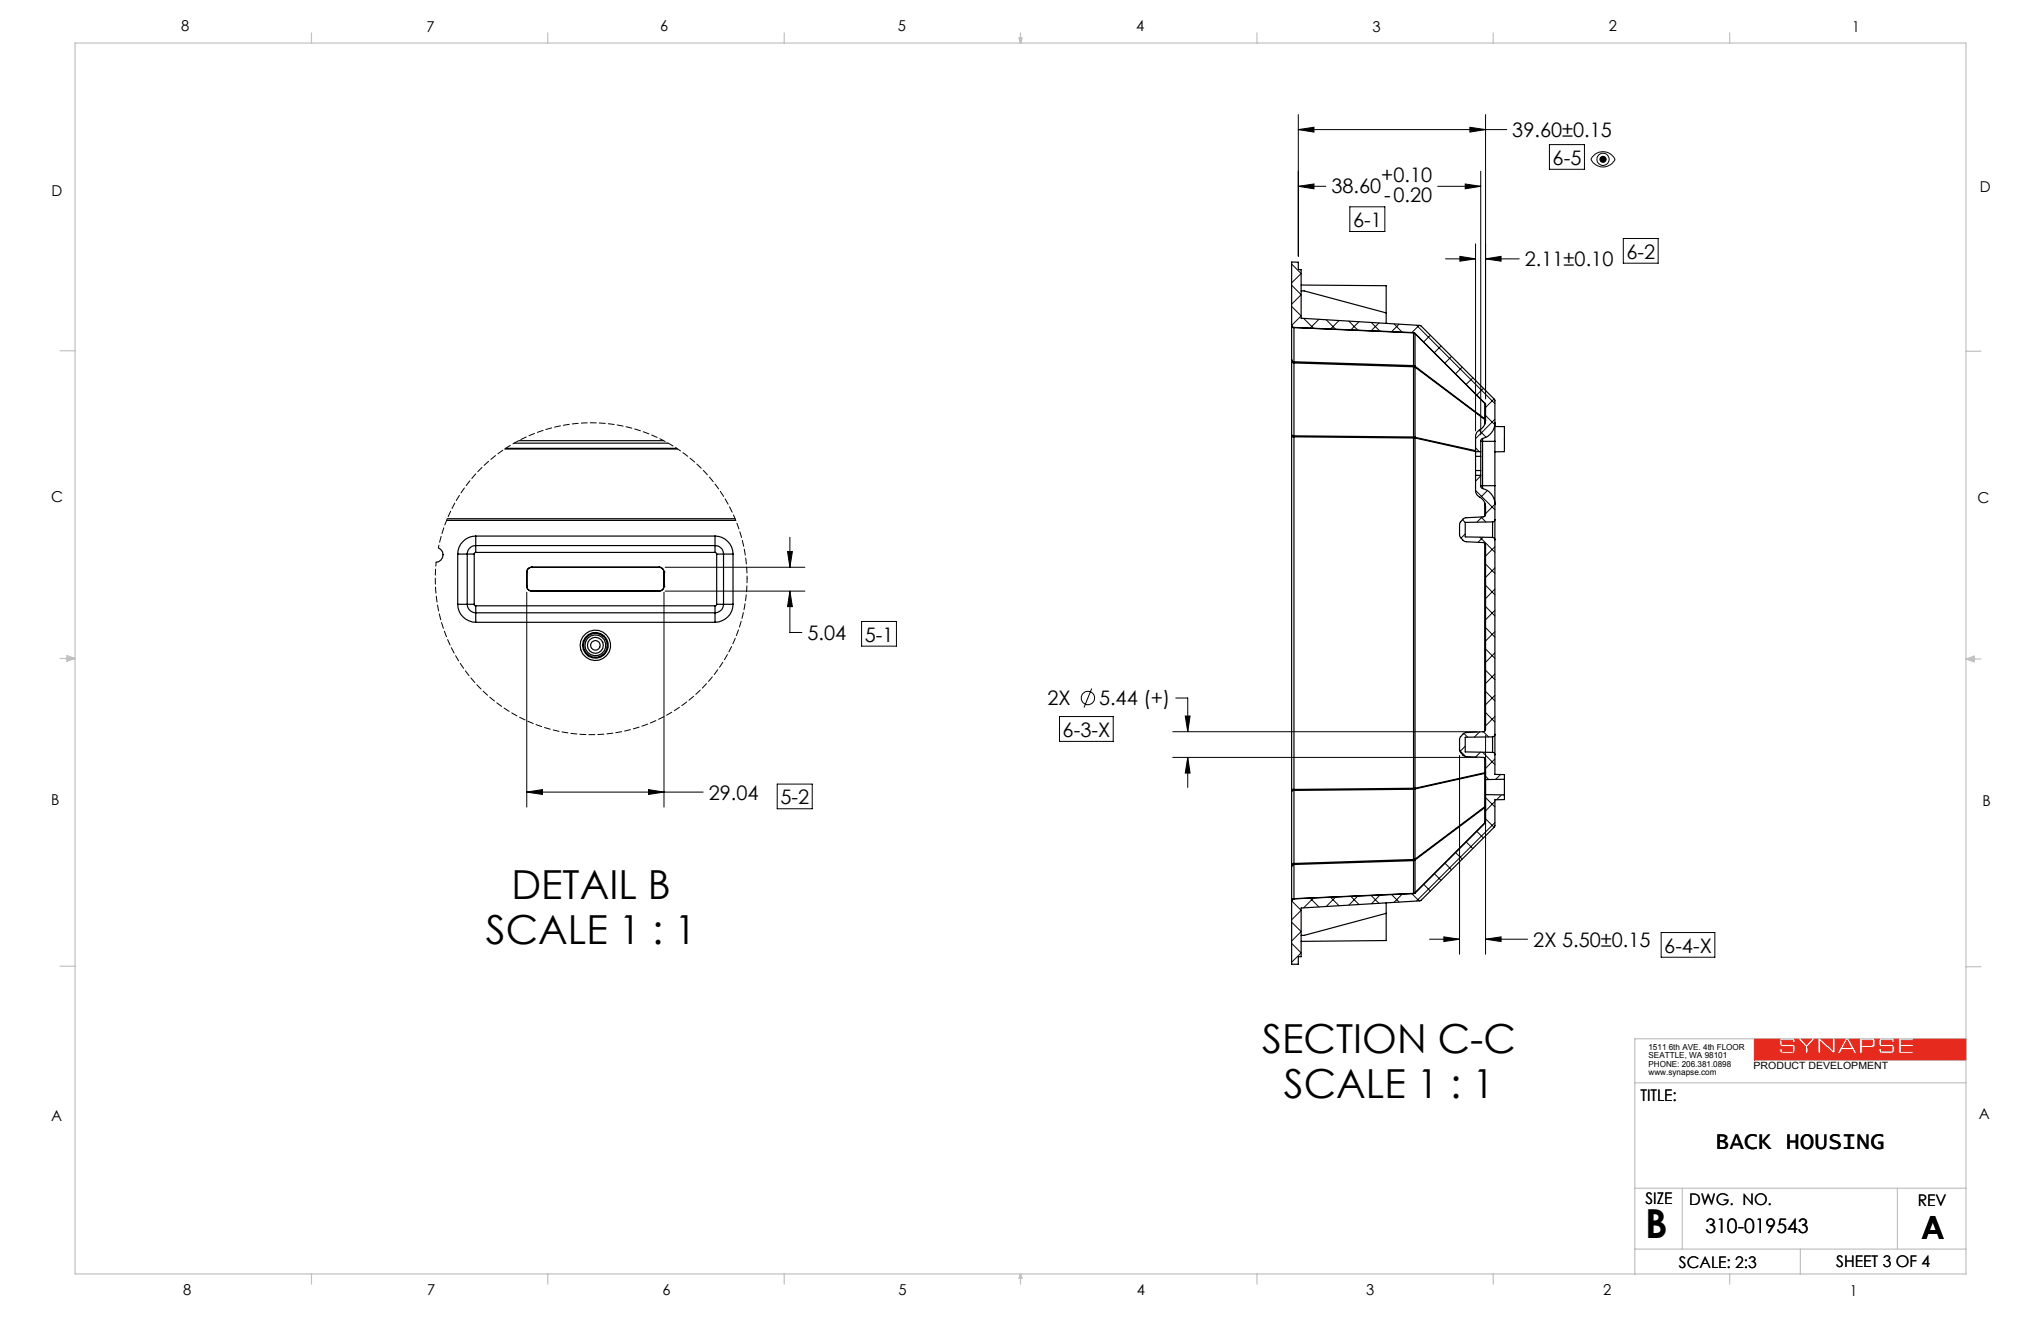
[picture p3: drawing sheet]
<svg xmlns="http://www.w3.org/2000/svg" width="432mm" height="279mm" viewBox="0 0 432 279" stroke-linecap="round" stroke-linejoin="round" font-family="sans-serif">
<path d="M381.1 219.7h2.2l-1.1 1.3zM385.1 219.7h2.6v2.3zM390.8 220l.8 1.5h-1.7zM381.9 222.8v-1.4l-1.5-1.7h-.8l.2 .8h-.5v-.5h-2.3v.9h2.5a1.47 1.47 0 0 1 0 1.8 4.5 4.5 0 0 1-2.8-.1l-.2-.8h.5v.5h2.3v-.9l-2.5-.1a1.42 1.42 0 0 1-.1-1.6h-5.5v4.5h44.7v-4.5h-11.1v.3h-2.6v.9h2.6v.4h-2.6v1h2.6v.5h-3.1M381.9 222.8h.1M381.9 222.8h.6v-1.4l1.5-1.7h.6v3.1M384.6 222.8h.6l-.1-2.5 2.8 2.5h.3v-3.1h2.2l-1.7 3.1h.6l.4-.8h2.1l.5 .8h.6l-1.7-3.1h2.2v3.1h.6v-1.3h2l.5-.1a1.8 1.8 0 0 0 0-1.7h1.2l-.2 .9 .1 .5 .2 .2 2.5 .1v.9h-2.3v-.5h-.5l.2 .8a4.5 4.5 0 0 0 2.8 .1 1.47 1.47 0 0 0 0-1.8h-2.5v-.9h2.3v.5h.5l-.2-.8h1.1v3.1M384.6 222.8h.1M394 220h2l.1 .3v.6l-.3 .2h-1.8zM401.7 222.8h.1" fill="none" stroke="#e62b1e" stroke-width=".21"/>
<g fill="none" stroke="#c0c0c0" stroke-width=".25">
<path d="M15.9 9.1h400v260.4h-400zM65.9 6.9v2.2M115.9 6.9v2.2M165.9 6.9v2.2M215.6 8h.6l-.3 1.1zM215.7 8l.2 1.1M215.9 6.9v2.2M216 8l-.1 1.1M265.9 6.9v2.2M315.9 6.9v2.2M365.9 6.9v2.2M12.7 74.2h3.2"/>
<path d="M415.9 74.3h3.2M12.7 139.3h3.2M14.2 139.1l1.7 .2M14.2 138.7l1.7 .6-1.7 .5zM15.9 139.3l-1.7 .3M415.9 139.4h3.2M415.9 139.4l1.8-.6v1.2zM415.9 139.4l1.8 .3M417.7 139.2l-1.8 .2M12.7 204.4h3.2M415.9 204.5h3.2M415.9 219.7h-70v49.9"/>
<path d="M345.9 229h70M345.9 251.3h70M355.9 251.3v12.9M401.4 251.3v12.9M65.9 269.5v2.1M115.9 269.5v2.1M165.9 269.5v2.1M215.9 269.5v2.1M215.9 269.5l.3 .8h-.6zM265.9 269.5v2.1M315.9 269.5v2.1M345.9 264.2h70"/>
<path d="M365.9 269.5v2.1M380.9 264.2v5.4"/>
</g>
<path d="M371.2 219.7v4.5h44.7v-4.5h-11.1v.3h-2.6v.9h2.6v.4h-2.6v1h2.6v.5h-3.1v-3.1h-1.1l.2 .3v.5h-.5v-.5h-2.3v.9h2.2l.5 .2 .1 1.3-.5 .4h-2.3l-.3-.2-.2-.8h.5v.5h2.3v-.9l-2.6-.1-.2-.5v-.7l.2-.4h-1.2l.2 .3v1.1l-.3 .4h-2.4v1.3h-.6v-3.1h-2.2l1.7 3.1h-.6l-.5-.8h-2.1l-.4 .8h-.6l1.7-3.1h-2.2v3.1h-.3l-2.7-2.5v2.5h-.6v-3.1h-.6l-1.5 1.7v1.4h-.6v-1.4l-1.5-1.7h-.8l.2 .3v.5h-.5v-.5h-2.3v.9h2.2l.5 .2 .1 1.3-.5 .4h-2.3l-.4-.3-.1-.7h.5v.5h2.3v-.9l-2.6-.1-.2-.4v-.9l.2-.3zM381.1 219.7l1.1 1.3 1.1-1.3zM385.1 219.7l2.6 2.3v-2.3zM390.8 220l-.9 1.5h1.7zM394 220v1.1l2.1-.1v-.8l-.1-.2z" fill-rule="evenodd" fill="#e62b1e"/>
<g fill="none" stroke="#000" stroke-width=".21">
<path d="M274.7 39.4l3.3-.5v1zM274.7 27.4l3.3-.5v1zM274.7 24.2v30M274.7 39.4h5.8M274.7 27.4h44.1M304.2 39.4h9.1M310 38.9l3.3 .5-3.3 .5zM311 26.9l3.3 .5-3.3 .5zM313.3 36.2v55.8M314.3 24.2v60.1M327.8 30.6h7.4v5.2h-7.4zM337 33.1a2.82 2.82 0 0 1 4.7 .6 2.8 2.8 0 0 1-2.6 1.6 2.8 2.8 0 0 1-2.5-1.6z"/>
<path d="M273.3 55.8l2 2.1-2 1.9M285.6 43.7h7.4v5.3h-7.4zM305.8 54.8h6.4M308.9 54.2l3.3 .6-3.3 .4zM312.2 51.6v39.5M314.3 54.8l3.3-.6v1zM314.3 54.8h7.1M343.4 50.4h7.4v5.3h-7.4zM273.3 60.3l2 2-2 2M273.3 64.8l2 2-2 2M275.8 67.3l2.1 2.1M279 67.5l-1.8 1.9"/>
<path d="M280.6 67.6l2 2M283.3 67.8l-1.8 1.8M285.4 67.9l1.9 1.9M287.5 68.1l-1.7 1.7M290.1 68.2l1.9 1.9M291.7 68.3l-1.6 1.7M294.9 68.5l1.8 1.8M296 68.6l-1.6 1.6M299.7 68.8l16.6 16.6M300.2 68.8l-1.5 1.5M302.6 70.9l-1.4 1.4M304.9 73.2l-1.4 1.4"/>
<path d="M307.1 75.4l-1.4 1.4M309.4 77.6l-1.5 1.5M311.6 79.9l-1.4 1.4M312.2 94.7l.7 .8M312.9 91l1.5 1.5M313.8 82.1l-1.4 1.4M314.3 87.9l2 2M316.1 84.4l-1.8 1.8M316.3 88.7l-4.1 4.1M140.7 120h29.6M166.6 116.7h1l-.5 3.3zM167.1 113.6v6.4"/>
<path d="M309.4 109.9l.6 .6M310 113l-.9 .8M312.2 103.7l4.1 4.1M313.1 113.6l3.2 3.2M313.3 100.6l-1.1 1.2M313.3 109.3l1.1 1.1M313.6 109.3l-1.1 1.2M313.8 113.6l-1.1 1.1M314.3 119.3l2 2M314.7 103.8l-1.5 1.4M316.3 106.6l-2 2.1M316.3 115.6l-2 2"/>
<path d="M111.4 125.3v45.4M140.5 125.3v45.4M140.7 125h29.6M167.1 125l.5 3.3h-1zM167.1 125v8.8h2.6M182.3 131.4h7.4v5.3h-7.4zM314.3 137.3l2 1.9M314.3 132.8l2 2M314.3 128.3l2 2M314.3 123.8l2 2M316.3 120.1l-2 2M316.3 124.6l-2 2"/>
<path d="M316.3 129.1l-2 2M316.3 133.6l-2 2M316.3 138.1l-2 2M224.2 151.6h11.3v5.2h-11.3zM231 145.6l-1.7 4M248.1 154.8h64.4M248.7 147.6h2.6v7.2M250.8 151.4h1l-.5 3.4zM308.8 158.7l1.3 1.3M308.8 159.8v42M309.7 155.1l.8 .8M310 157.8l-1.1 1.1"/>
<path d="M313 154.8l-1.1 1.1M313.2 159.1l-1 1M313.7 159.1l2.6 2.6M313.8 154.8l1.1 1.1M314.3 150.7l2 2M314.3 146.2l2 2M314.3 141.7l2 2.1M314.3 155.5v46.3M316.3 151.6l-2 1.9M316.3 142.6l-2 2M316.3 147.1l-2 1.9M111.4 167.5l3.4-.5v1z"/>
<path d="M111.4 167.5h37.4M137.2 167l3.3 .5-3.3 .5zM164.4 165.8h7.4v5.3h-7.4zM248.1 160.2h64.4M251.3 160.2l.5 3.3h-1zM251.3 160.2v6.3M310.2 178l1.4 1.5M312.4 175.8l1.4 1.4M314.3 173.2l1.8 1.8M314.3 168.7l2 2M314.3 164.2l.7 .7M316.3 169.5l-2 2"/>
<path d="M316.3 174l-16.6 16.6M316.3 160.5l-2 2M317.5 163.8l-1.1 1.1M317.6 168.1l-1 1.1M318.2 168.1l.1 .1M273.3 190.5l2 2-2 2.1M273.3 195.1l2 1.9-2 2M273.3 199.5l2 2-2 2M277.2 190l1.8 1.8M277.9 189.9l-2.1 2.1M281.5 189.8l1.8 1.8M282.6 189.7l-2 2"/>
<path d="M285.8 189.6l1.7 1.7M287.3 189.5l-1.9 2M290.1 189.4l1.6 1.7M292 189.3l-1.9 1.9M294.4 189.2l1.6 1.6M296.7 189.1l-1.8 1.8M298.7 189l1.5 1.5M301.2 187l1.4 1.5M302.4 198.6h6.4M303.5 184.8l1.4 1.4M305.5 198.2l3.3 .4-3.3 .5zM305.7 182.6l1.4 1.4"/>
<path d="M307.9 180.3l1.5 1.4M314.3 198.6l3.3-.4v.9zM314.3 198.6h8.9M351.4 197.2h11.4v5.3h-11.4z"/>
<circle cx="339.1" cy="33.7" r="1.29"/>
<circle cx="230.2" cy="147.6" r="1.41"/>
</g>
<g fill="#000">
<path d="M338.5 33.2l-.1 .5h1.5a.78 .78 0 0 0-.5-.7 .78 .78 0 0 0-.9 .2zM338.4 33.7a.76 .76 0 0 0 .7 .7 .76 .76 0 0 0 .8-.7z"/>
<path d="M111.4 167.5l3.4-.5v1zM137.2 167l3.3 .5-3.3 .5zM166.6 116.7h1l-.5 3.3zM167.1 125l.5 3.3h-1zM250.8 151.4h1l-.5 3.4zM251.3 160.2l.5 3.3h-1zM274.7 39.4l3.3-.5v1zM310 38.9l3.3 .5-3.3 .5zM314.3 54.8l3.3-.6v1zM308.9 54.2l3.3 .6-3.3 .4zM305.5 198.2l3.3 .4-3.3 .5zM314.3 198.6l3.3-.4v.9zM274.7 27.4l3.3-.5v1zM311 26.9l3.3 .5-3.3 .5z"/>
</g>
<g fill="none" stroke="#000" stroke-width=".25">
<path d="M273.3 76.1l.1 .3 .4 .1M273.3 76.6l.5 .2M273.3 76.1v.5M273.3 76.6v15.4M273.8 69.3l-.4-.2-.1-.3v-13.4l1.4 .1v1.5h.6v10.3l25.3 1.6 15.6 15.6 .1 4.9M273.8 69.3h.1M273.8 69.3l-.4-.1-.1-.3v7.2M273.8 76.5v.3M273.8 69.3l25.2 1M273.8 69.3l25.2 1.1M273.8 76.5l25.2 .8M273.8 69.3v7.2"/>
<path d="M273.8 76.8v15.4M273.8 76.8l25.2 .8M275.3 60.3l18 .1v5.8M275.3 61.5h.6l17.4 4.7M293.3 66.2v2.2M299 70.3l.4 .2M299 70.3v.1M299 70.4l.4 .2M299 77.3l.4 .2M299 77.3v.3M299 77.6h.4M299 70.4v6.9"/>
<path d="M299 77.6v14.8M299.4 70.5v.1M299.4 70.5l14.9 15.1M299.4 77.5v.1M299.4 77.5l14.7 11.1M299.4 70.6v6.9M299.4 77.6v14.9M299.4 77.6l14.7 11.1M106.8 95h36.5M107 94.8h36.1M108.8 93.7h32.5M109.7 93.2h30.7"/>
<path d="M273.3 92l.1 .1 .4 .1M273.3 92.4h.5M273.3 92v.4M273.3 92.4v74.6M273.8 92.2v.2M273.8 92.4v74.6M273.8 92.2l25.2 .2M273.8 92.4l25.2 .2M299 92.4l.4 .1M299 92.4v.2M299 92.6h.4M299 92.6v74.1"/>
<path d="M299.4 92.5v.1M299.4 92.6v74.1M299.4 92.5l12.8 2.8M299.4 92.6l12.8 2.9M312.2 99.5v1M312.2 95.5v1M312.2 96.5v3M312.2 95.5h1.1M312.2 99.5h1.1M312.2 96.5h1.1M313.3 99.5v1M313.3 95.5v1"/>
<path d="M313.3 93.3h.4M313.3 96.5v3M313.7 92.7l-.4 .5v2.3M313.7 93.3h2.6M313.7 92.7v.6M313.7 93.3v9.4M314.1 88.6l.2 .3M314.1 88.7l.2 .2M314.1 88.6v.1M314.1 88.7v1M314.3 85.6l-.2-.3v3.3M314.3 88.9a2.7 2.7 0 0 1-1.6 2.3l-.3 .3-.2 .6v3.4"/>
<path d="M314.3 85.6v3.3M316.3 89.4a3.4 3.4 0 0 1-2.6 3.3M316.3 89.4v3.9M316.3 90.2h2v5.3l-2 .1M316.3 93.3v9.4M92.7 115.9a1.58 1.58 0 0 1 1 1.7 1.58 1.58 0 0 1-1.4 1.3M94.5 110.1h61.1M94.6 109.7h60.9M96.8 117.2h2M96.8 117.2v10.6M98.8 117.2h1.5M98.8 117.2v10.6"/>
<path d="M100.3 117.2v10.6M100.6 116.8l-.2 .1-.1 .3M100.6 115.4a1.81 1.81 0 0 0-1.8 1.8M100.6 115.4v1.4M100.6 113.4a3.9 3.9 0 0 0-3.8 3.8M100.6 113.4v2M100.6 116.8h50.7M100.6 115.4h50.7M100.6 113.4h50.7M112.5 120h.1M112.5 120a.97 .97 0 0 0-1.1 1M112.5 120a1.02 1.02 0 0 0-1 1"/>
<path d="M112.5 120h27M139.5 120h.1M139.5 120a.97 .97 0 0 1 1 1M139.5 120a1.09 1.09 0 0 1 1 1M151.3 116.8l.3 .4M151.3 115.4v1.4M151.3 115.4a1.81 1.81 0 0 1 1.8 1.8M151.3 113.4v2M151.3 113.4a3.9 3.9 0 0 1 3.8 3.8M151.6 117.2h1.5M151.6 117.2v10.6M153.1 117.2h2"/>
<path d="M153.1 117.2v10.6M155.1 117.2v10.6M312.2 100.5v3.2a2.03 2.03 0 0 0 1.3 1.8l.4 .5 .4 .9v2.1l-.5 .3-3.7 .2-.5 .2-.8 1v2.5l.2 .5 .9 .8 4 .3 .2 .1 .2 .4v39l-.2 .3-.2 .2-4.2 .3-.9 1v2.6l.7 1 .6 .3 3.7 .2 .3 .2 .2 .3v4.2M312.2 100.5h1.1M313.3 100.5v2.4l.4 .4M313.3 102.7h.4M313.7 103.3a3.4 3.4 0 0 1 2.6 3.3M313.7 102.7v.6M313.7 102.7h2.6M314.1 106.4v2.8M314.1 114.9v39.7M315.8 113.7l.3 .1 .2 .4"/>
<path d="M315.8 110.4v3.3M315.8 110.4l-5.8 .1v3.1l5.8 .1M316.3 109.9l-.1 .3-.4 .2M316.3 109.9v4.3M316.3 102.7v3.9M316.3 106.6v3.3M316.3 114.2v41.1M96.8 127.8h2M96.8 127.8a3.9 3.9 0 0 0 3.8 3.8M98.8 127.8a1.81 1.81 0 0 0 1.8 1.8M98.8 127.8h1.5M100.3 127.8l.1 .3h.2"/>
<path d="M100.6 128.1v1.5M100.6 129.6v2M100.6 128.1h50.7M100.6 129.6h50.7M100.6 131.6h50.7M111.4 124a1.02 1.02 0 0 0 1.1 1M111.4 124h.1M111.4 121v3M111.4 121h.1M111.5 124a.96 .96 0 0 0 1 1M111.5 121v3M112.5 125h.1"/>
<path d="M112.5 125h27M139.5 125h.1M140.5 124a1.02 1.02 0 0 1-1 1M140.5 124h.1M140.5 121h.1M140.5 121v3M151.3 128.1v1.5M151.3 129.6v2M151.6 127.8h1.5M151.6 127.8l-.1 .3h-.2M153.1 127.8a1.81 1.81 0 0 1-1.8 1.8M153.1 127.8h2"/>
<path d="M155.1 127.8a3.9 3.9 0 0 1-3.8 3.8M315.8 159.1l.3 .1 .2 .4M315.8 155.9v3.2M315.8 155.9h-5.8v3.1l5.8 .1M316.3 155.3l-.1 .3-.4 .3M316.3 155.3v4.3M316.3 159.6v4.2h2v1M273.3 167h.5M273.3 167v.4M273.3 167.4v15.4M273.8 167.2l-.5 .2M273.8 167v.2"/>
<path d="M273.8 167.2v15.4M299 166.7v.2M299 166.7h.4M299 166.9v14.9M299 166.9l-25.2 .3M299 166.7l-25.2 .3M299.4 166.7v.2M299.4 166.9h-.4M299.4 166.9v14.8M314.1 170.6l.2-.1-.2 .3M314.1 163.4h.2l-.2 .2M314.1 170.6v.2"/>
<path d="M314.1 163.4v.2M314.1 174.1l-14.7 14.8M314.1 160.3v3.1M314.1 163.6v7M314.1 170.8v3.3M314.1 174.1l-14.7 14.7M314.1 170.8l-14.7 11.1M314.1 170.6l-14.7 11.1M314.1 163.6l-14.7 3.3M314.1 163.4l-14.7 3.3M314.3 173.8l-.2 .3M314.3 164.9v3.2"/>
<path d="M314.3 168.1v5.7M314.3 168.1h4M318.3 168.1v1l-2 .1-.1 5.6-15.7 15.7-25.2 1.6v10.3h-.6v1.5h-1.4v-13.3l.1-.3 .4-.2M318.3 164.8v3.3M318.3 164.8l-4 .1M273.3 183.3v7.2l.2-.4h.3M273.3 182.8v.5M273.8 190.1h.1M273.8 182.8l-.4 .2-.1 .3M273.8 182.6v.2M273.8 182.6l-.4 .1-.1 .1M273.8 182.8v7.3"/>
<path d="M293.3 193.2v5.7l-18 .2M293.3 191v2.2M293.3 193.2l-17.4 4.6h-.6M299 188.9v.1M299 181.8v.2M299 189l-25.2 1.1M299 188.9l-25.2 1.2M299 182v6.9M299 182l-25.2 .8M299 181.8l-25.2 .8M299.4 188.9l-.4 .1M299.4 188.8v.1"/>
<path d="M299.4 188.8l-.4 .1M299.4 181.9l-.4 .1M299.4 181.7v.2M299.4 181.7l-.4 .1M299.4 181.9v6.9"/>
<circle cx="125.9" cy="136.5" r="3.2"/>
<circle cx="126" cy="136.5" r="1.02"/>
<circle cx="126" cy="136.5" r="1.69"/>
<circle cx="126" cy="136.5" r="2.54"/>
<circle cx="126" cy="136.5" r="2.21"/>
<circle cx="126" cy="136.5" r="2.71"/>
</g>
<path d="M158.1 122.4l-.2-3-.4-3-.7-3-1-2.9-1.2-2.8-1.5-2.6-1.7-2.6-1.9-2.3-2.2-2.2-2.3-1.9-2.5-1.7-2.5-1.4-2.8-1.3-2.9-.9-2.9-.8-3-.4-3-.2-3.1 .1-3.1 .4-2.9 .7-2.9 1-2.8 1.2-2.7 1.4-2.4 1.7-2.2 1.8-2.3 2.1-1.9 2.3-1.8 2.5-1.6 2.7-1.2 2.7-1 3-.8 2.9" fill="none" stroke="#000" stroke-width=".21" stroke-dasharray="1.3 .6" stroke-dashoffset=".7"/>
<path d="M92.3 118.9l-.2 3.3 .1 3.3 .5 3.3 .8 3.3 1.2 3.2 1.5 3 1.7 2.8 2 2.7 2.3 2.4 2.5 2.2 2.9 2 2.9 1.6 2.9 1.3 3.3 1 3.3 .7 3.3 .3h3.4l3.3-.3 3.3-.7 3.2-.9 3-1.4 2.9-1.6 2.8-1.9 2.5-2.1 2.4-2.5 2-2.5 1.8-3 1.5-2.9 1.1-3.2 .9-3.2 .5-3.3 .2-3.4" fill="none" stroke="#000" stroke-width=".21" stroke-dasharray="1.3 .6" stroke-dashoffset=".4"/>
<g font-size="8.5">
<text x="108.2" y="190.2">DETAIL B</text>
<text x="102.8" y="199.7">SCALE 1 : 1</text>
<text x="267" y="222.8">SECTION C-C</text>
<text x="271.6" y="232.3">SCALE 1 : 1</text>
<text x="348.1" y="261.9">B</text>
</g>
<text font-size="6.8" x="406.4" y="262">A</text>
<text font-size="4.9" x="363" y="243.1">BACK HOUSING</text>
<g font-size="4.2">
<text x="319.9" y="29">39.60±0.15</text>
<text x="328.5" y="34.9">6-5</text>
<text x="281.7" y="40.8">38.60</text>
<text x="292.2" y="38.5">+0.10</text>
<text x="292.8" y="42.7">-0.20</text>
<text x="286.3" y="48">6-1</text>
<text x="322.6" y="56.3">2.11±0.10</text>
<text x="344.1" y="54.7">6-2</text>
<text x="170.8" y="135.3">5.04</text>
<text x="182.9" y="135.7">5-1</text>
<text x="221.6" y="149.2">2X</text>
<text x="232.5" y="149.2">5.44 (+)</text>
<text x="224.8" y="155.9">6-3-X</text>
<text x="149.9" y="169.1">29.04</text>
<text x="165.1" y="170.1">5-2</text>
<text x="324.4" y="200.2">2X 5.50±0.15</text>
<text x="352.1" y="201.5">6-4-X</text>
<text x="360.8" y="260.8">310-019543</text>
</g>
<g font-size="3.4">
<text x="347" y="232.9">TITLE:</text>
<text x="348.1" y="254.7">SIZE</text>
<text x="357.4" y="255">DWG. NO.</text>
<text x="405.7" y="255">REV</text>
<text x="355.2" y="268.1">SCALE: 2:3</text>
<text x="388.5" y="267.9">SHEET 3 OF 4</text>
</g>
<g font-size="3.2">
<text x="38.3" y="6.7">8</text>
<text x="90.2" y="6.7">7</text>
<text x="139.7" y="6.5">6</text>
<text x="190" y="6.5">5</text>
<text x="240.4" y="6.5">4</text>
<text x="290.4" y="6.7">3</text>
<text x="340.4" y="6.5">2</text>
<text x="391.9" y="6.7">1</text>
<text x="10.9" y="41.6">D</text>
<text x="418.9" y="40.7">D</text>
<text x="10.9" y="106.3">C</text>
<text x="418.4" y="106.4">C</text>
<text x="10.8" y="170.2">B</text>
<text x="419.4" y="170.6">B</text>
<text x="10.8" y="237.2">A</text>
<text x="418.6" y="236.8">A</text>
<text x="38.8" y="273.8">8</text>
<text x="90.4" y="273.8">7</text>
<text x="140.2" y="273.8">6</text>
<text x="190.1" y="273.9">5</text>
<text x="240.5" y="273.8">4</text>
<text x="289" y="273.9">3</text>
<text x="339.1" y="273.8">2</text>
<text x="391.4" y="274.1">1</text>
</g>
<text font-size="2.1" x="371" y="226.1">PRODUCT DEVELOPMENT</text>
<g font-size="1.8">
<text x="348.8" y="222.1">1511 6th AVE. 4th FLOOR</text>
<text x="348.8" y="223.8">SEATTLE, WA 98101</text>
<text x="348.8" y="225.6">PHONE: 206.381.0898</text>
<text x="348.8" y="227.3">www.synapse.com</text>
</g>
</svg>
